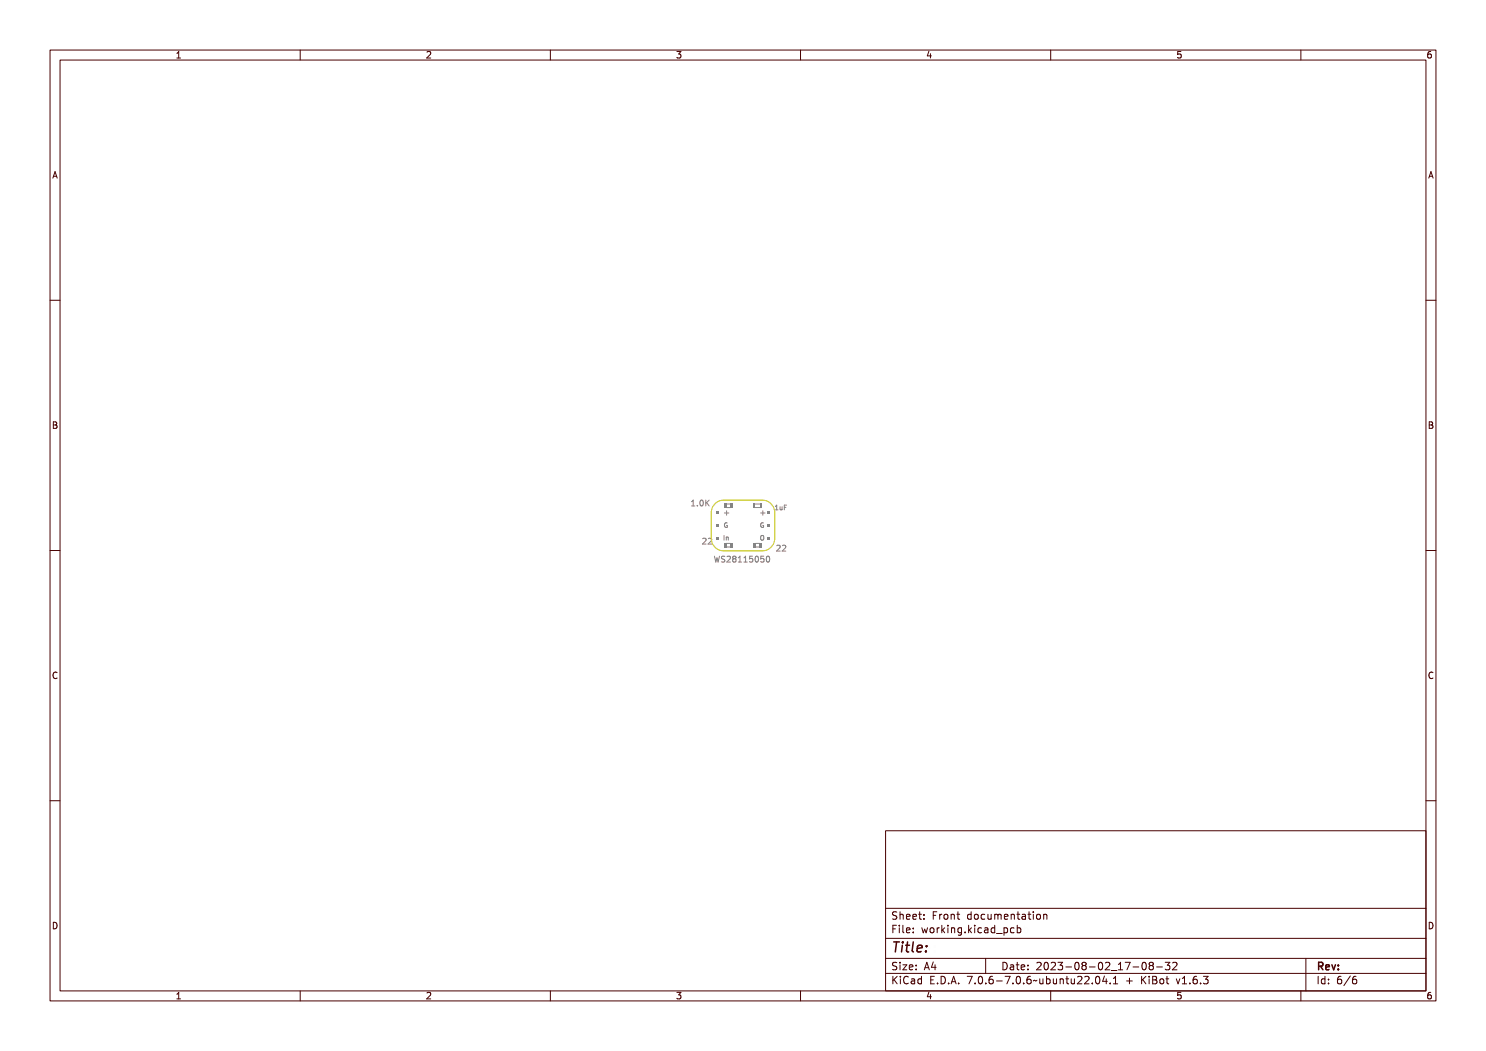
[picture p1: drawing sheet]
<svg xmlns="http://www.w3.org/2000/svg" width="297mm" height="210mm" viewBox="0 0 297 210" stroke-linecap="round" stroke-linejoin="round" font-family="sans-serif">
<g fill="none" stroke="#848484" stroke-width=".2">
<path d="M138.4 100.1l.5-.1v1h.2v.1h-.6v-.1h.2v-.9l-.3 .1zM139.6 100.9h.2v.2h-.2zM140.3 100.1a.45 .45 0 0 1 .6 .1 .45 .45 0 0 1 .1 .6 .39 .39 0 0 1-.5 .4 .39 .39 0 0 1-.3-.6zM140.5 100.1a.47 .47 0 0 1 .3 .5 .47 .47 0 0 1-.3 .4l-.1-.4zM141.2 100h.1v.5l.5-.5h.2l-.4 .5 .4 .6h-.2l-.3-.5-.2 .5h-.1zM142.6 111.2h.1l.1 .9 .2-.6h.1l.1 .6 .2-.9h.1l-.2 1.2h-.1l-.2-.7-.1 .7h-.2zM143.7 111.3l.4-.1 .2 .1-.1 .1a.23 .23 0 0 0-.3-.1 .23 .23 0 0 0-.1 .2 .23 .23 0 0 0 .2 .2 .36 .36 0 0 1 .2 .6 .36 .36 0 0 1-.6-.2 .27 .27 0 0 0 .4 .2 .27 .27 0 0 0 .1-.4 .37 .37 0 0 1-.4-.2 .37 .37 0 0 1 0-.4zM144.6 111.3a.41 .41 0 0 1 .6 .1 .41 .41 0 0 1-.2 .6l-.3 .2h.6v.2h-.7l.4-.6a.28 .28 0 0 0 0-.4 .28 .28 0 0 0-.4 0zM145.6 111.3a.32 .32 0 0 1 .5 0 .32 .32 0 0 1-.1 .5 .33 .33 0 0 1 .1 .5 .33 .33 0 0 1-.5 0 .33 .33 0 0 1 .1-.5l-.2-.2zM146.5 111.3l.4-.1v1h.3v.2h-.7v-.2h.3v-.8h-.3zM147.5 111.3l.4-.1v1h.2v.2h-.6v-.2h.2v-.8h-.2zM148.4 111.2h.6v.1h-.5v.3a.38 .38 0 0 1 .5 .2 .38 .38 0 0 1-.2 .5 .38 .38 0 0 1-.5-.1 .3 .3 0 0 0 .5 .1 .3 .3 0 0 0 0-.5 .3 .3 0 0 0-.4 0z"/>
<path d="M149.4 111.3a.45 .45 0 0 1 .6 .1 .45 .45 0 0 1 0 .6 .39 .39 0 0 1-.5 .4 .39 .39 0 0 1-.2-.6zM149.5 111.3a.47 .47 0 0 1 .4 .5 .47 .47 0 0 1-.4 .4l-.1-.4zM150.3 111.2h.5v.1h-.4v.3a.38 .38 0 0 1 .5 .2 .38 .38 0 0 1-.2 .5 .38 .38 0 0 1-.5-.1 .3 .3 0 0 0 .5 .1 .3 .3 0 0 0 0-.5 .3 .3 0 0 0-.4 0zM151 109.3h.9M151 108.6h.9M151.2 111.3a.45 .45 0 0 1 .6 .1 .45 .45 0 0 1 .1 .6 .39 .39 0 0 1-.5 .4 .39 .39 0 0 1-.2-.6zM151.4 111.3a.47 .47 0 0 1 .3 .5 .47 .47 0 0 1-.3 .4l-.1-.4zM152.1 111.1h.6M152.2 111.6h.3l.2 .2v.4l-.5 .1M153.3 111.2l.1-.1a.63 .63 0 0 1 .4 .6 .63 .63 0 0 1-.4 .6l-.2-.4zM154.9 101h.3v.8l.2 .1h-.5l.2-.1v-.7l-.2 .1zM155.6 101.2h.1v.5l.2 .1 .1-.1v-.5h.1v.7l-.1-.1a.22 .22 0 0 1-.2 .1 .22 .22 0 0 1-.2-.2z"/>
<path d="M156.4 101h.5v.1h-.4v.3h.4v.1h-.4v.4h-.1z"/>
<circle cx="140.6" cy="100.6" r=".1"/>
<circle cx="145.9" cy="112" r=".23"/>
<circle cx="145.9" cy="111.5" r=".2"/>
<circle cx="149.6" cy="111.8" r=".1"/>
<circle cx="151.5" cy="111.8" r=".1"/>
</g>
<g fill="#848484">
<path d="M150.6 108.5h.4v.9h-.4z" fill-rule="evenodd"/>
<path d="M151.9 108.5h.4v.9h-.4z" fill-rule="evenodd"/>
</g>
<path d="M145.1 108.6h.9M145.1 109.3h.9" fill="none" stroke="#848484" stroke-width=".2"/>
<g fill="#848484">
<path d="M146 108.5h.4v.9h-.4z" fill-rule="evenodd"/>
<path d="M144.7 108.5h.4v.9h-.4z" fill-rule="evenodd"/>
</g>
<path d="M150.7 100.7h1.4M150.7 101.4h1.4" fill="none" stroke="#848484" stroke-width=".2"/>
<g fill="#848484">
<path d="M150.6 100.7h.4v.8h-.4z" fill-rule="evenodd"/>
<path d="M151.9 100.7h.3v.8h-.3z" fill-rule="evenodd"/>
<path d="M143.2 107.3h.5v.5h-.5z" fill-rule="evenodd"/>
<path d="M143.2 104.8h.5v.5h-.5z" fill-rule="evenodd"/>
<path d="M143.2 102.2h.5v.5h-.5z" fill-rule="evenodd"/>
</g>
<path d="M145.1 100.7h.9M145.1 101.4h.9" fill="none" stroke="#848484" stroke-width=".2"/>
<g fill="#848484">
<path d="M146 100.6h.4v.9h-.4z" fill-rule="evenodd"/>
<path d="M144.7 100.6h.4v.9h-.4z" fill-rule="evenodd"/>
<path d="M153.3 102.2h.5v.5h-.5z" fill-rule="evenodd"/>
<path d="M153.3 104.8h.5v.5h-.5z" fill-rule="evenodd"/>
<path d="M153.3 107.3h.5v.5h-.5z" fill-rule="evenodd"/>
</g>
<path d="M143.1 100.5l1-.5 .6-.1h7.6a2.54 2.54 0 0 1 2.6 2.6v5a2.54 2.54 0 0 1-2.6 2.6h-7.6a2.54 2.54 0 0 1-2.5-2.6v-5a2.54 2.54 0 0 1 .9-2z" fill="none" stroke="#c2c200" stroke-width=".2"/>
<g fill="none" stroke="#480000" stroke-width=".2">
<path d="M10 10h277v190h-277zM12 12h273v186h-273zM60 10v2M110 10v2M160 10v2M210 10v2M260 10v2M10 60h2M285 60h2M10 110h2M285 110h2M10 160h2"/>
<path d="M285 160h2M177 166h108v32h-108zM60 198v2M110 198v2M160 198v2M177 181.5h108M177 187.5h108M177 191.5h108M177 194.5h108M178.1 195.2h.2v.6l.6-.6h.3l-.6 .6 .6 .8h-.2l-.5-.7-.2 .2v.5h-.2zM178.2 185h.9v.2h-.7v.4h.6v.2h-.6v.7h-.2zM178.3 182.4l.5-.1h.2v.2a.31 .31 0 0 0-.5-.1 .31 .31 0 0 0 0 .5 .5 .5 0 0 1 .6 .6 .5 .5 0 0 1-.8 .2l-.1-.2a.34 .34 0 0 0 .4 .1 .34 .34 0 0 0 .1-.5 .47 .47 0 0 1-.5-.2 .47 .47 0 0 1 .1-.5z"/>
<path d="M178.3 192.5l.5-.1h.2v.2a.31 .31 0 0 0-.5-.1 .31 .31 0 0 0 0 .5 .5 .5 0 0 1 .6 .6 .5 .5 0 0 1-.8 .2l-.1-.2a.34 .34 0 0 0 .4 .1 .34 .34 0 0 0 .1-.5 .47 .47 0 0 1-.5-.2 .47 .47 0 0 1 .1-.5zM179.4 182.2h.2v.6a.35 .35 0 0 1 .4-.1 .35 .35 0 0 1 .2 .4v.6h-.2v-.8h-.4v.8h-.2zM179.5 185.4h.4v.9h.4v.2h-.9v-.2h.3v-.8h-.2zM179.5 192.8h.4v.9h.4v.1h-.9v-.1h.3v-.8h-.2zM179.5 195.6h.4v.9h.4v.1h-.9v-.1h.3v-.8h-.2zM179.7 184.9h.2v.3h-.2zM179.7 192.3h.2v.3h-.2zM179.7 195.1h.2v.3h-.2zM180.6 184.9h.4v1.3l.4 .1v.2l-.5-.2v-1.2h-.3zM180.6 192.8h.8l-.6 .9h.6v.1h-.8l.6-.9h-.6zM180.7 182.8l.1-.1a.49 .49 0 0 1 .5 0 .49 .49 0 0 1 .2 .5h-.8a.42 .42 0 0 0 .3 .4 .42 .42 0 0 0 .4-.1 .47 .47 0 0 1-.4 .3 .47 .47 0 0 1-.4-.3zM180.7 195.4a.4 .4 0 0 1 .4-.3 .4 .4 0 0 1 .4 .3 .56 .56 0 0 0-.8 .4 .56 .56 0 0 0 .5 .7l.3-.1a.43 .43 0 0 1-.5 .3 .43 .43 0 0 1-.4-.4v-.6z"/>
<path d="M180.8 182.9l.4-.1 .1 .3h-.6zM181.8 195.6l.3-.1a.43 .43 0 0 1 .5 .5v.6h-.1v-.1a.38 .38 0 0 1-.5 .2 .38 .38 0 0 1-.2-.5 .38 .38 0 0 1 .4-.2h.3a.35 .35 0 0 0-.3-.4 .35 .35 0 0 0-.4 .2zM181.9 182.8l.1-.1a.49 .49 0 0 1 .5 0 .49 .49 0 0 1 .2 .5h-.8a.42 .42 0 0 0 .3 .4 .42 .42 0 0 0 .5-.1 .47 .47 0 0 1-.5 .3 .47 .47 0 0 1-.4-.3zM181.9 185.5l.1-.1a.49 .49 0 0 1 .5 0 .49 .49 0 0 1 .2 .5h-.8a.42 .42 0 0 0 .3 .4 .42 .42 0 0 0 .5-.1 .47 .47 0 0 1-.5 .3 .47 .47 0 0 1-.4-.3zM181.9 192.9l.1-.1a.49 .49 0 0 1 .5 0 .49 .49 0 0 1 .2 .5h-.8a.42 .42 0 0 0 .3 .4 .42 .42 0 0 0 .5-.1 .47 .47 0 0 1-.5 .3 .47 .47 0 0 1-.4-.3zM182 196.2l.5-.1a.31 .31 0 0 1-.2 .4 .31 .31 0 0 1-.4-.1zM182 182.9l.4-.1 .1 .3h-.6zM182 185.6l.4-.1 .1 .3h-.6zM182 193l.4-.1 .1 .3h-.6zM183 195.7l.4-.2 .2 .2v-.6h.2v1.5h-.2v-.1a.42 .42 0 0 1-.5 .1 .42 .42 0 0 1-.2-.5zM183.2 195.8l.1-.1a.4 .4 0 0 1 .3 .4 .4 .4 0 0 1-.3 .4l-.2-.2zM183.2 182.3h.2v.4h.4v.1h-.4v.7l.4 .1v.1h-.4l-.1-.1-.1-.8h-.3v-.1h.3z"/>
<path d="M183.3 185.4h.2v.3h-.2zM183.3 186.2h.2v.3h-.2zM183.3 192.8h.2v.3h-.2zM183.3 193.6h.2v.2h-.2zM184.5 182.7h.2v.3h-.2zM184.5 183.5h.2v.2h-.2zM185.2 185.4h.2l.2 .8 .1-.5h.2l.2 .5 .1-.8h.2l-.2 1.1h-.2l-.2-.7-.2 .7h-.1zM185.4 195.2h.9v.2h-.7v.4h.6v.2h-.6v.5h.7v.1h-.9zM185.7 192.4h.2l.5 1.4h-.2l-.1-.3h-.5l-.1 .3h-.2zM185.8 192.6l.2 .7h-.4zM186.6 182.3h.9v.2h-.7v.4h.6v.2h-.6v.6h-.2zM186.8 185.6l.1-.1a.39 .39 0 0 1 .4 .4 .39 .39 0 0 1-.4 .4l-.1-.2z"/>
<path d="M186.9 196.4h.2v.2h-.2zM187.1 192.4h.2v.9h.2v.2h-.2v.3h-.2v-.3h-.6zM187.1 192.6v.7h-.4zM187.8 195.2a.76 .76 0 0 1 .9 .7 .76 .76 0 0 1-.9 .7zM188 195.4a.57 .57 0 0 1 .5 .5 .57 .57 0 0 1-.5 .6zM188 182.7h.2v.2v-.1a.29 .29 0 0 1 .3-.2 .29 .29 0 0 1 .3 .3 .37 .37 0 0 0-.5-.1 .37 .37 0 0 0-.1 .4v.5h-.2zM188 185.4h.2v.2v-.1a.29 .29 0 0 1 .3-.2 .29 .29 0 0 1 .3 .3 .37 .37 0 0 0-.5-.1 .37 .37 0 0 0-.1 .4v.6h-.2zM189.1 184.9h.1v.9l.5-.4h.2l-.4 .4 .5 .7h-.2l-.4-.6-.2 .1v.5h-.1zM189.2 182.9l.1-.1a.39 .39 0 0 1 .4 .4 .39 .39 0 0 1-.4 .4l-.1-.2zM189.3 196.4h.3v.2h-.3zM190.2 182.7h.2v.1a.35 .35 0 0 1 .4-.1 .35 .35 0 0 1 .3 .4v.6h-.2l-.1-.8h-.3l-.1 .8h-.2zM190.3 185.4h.4v.9h.4v.2h-.9v-.2h.4v-.8h-.3z"/>
<path d="M190.5 195.2h.3l.4 1.4h-.2l-.1-.3h-.5l-.1 .3h-.2zM190.6 184.9h.1v.3h-.1zM190.6 195.4l.2 .7h-.4zM191.4 185.4h.2v.1a.35 .35 0 0 1 .4-.1 .35 .35 0 0 1 .3 .4v.7h-.2l-.1-.9h-.3l-.1 .9h-.2zM191.7 182.3h.1v.4h.4v.1h-.4v.7l.4 .1v.1h-.4l-.1-.1v-.8h-.3v-.1h.3zM191.7 196.4h.3v.2h-.3zM192.7 185.5l.3-.2 .3 .2v-.1h.2v1a.53 .53 0 0 1-.8 .4v-.2a.36 .36 0 0 0 .4 .1 .36 .36 0 0 0 .2-.4l-.1 .1a.53 .53 0 0 1-.7-.3 .53 .53 0 0 1 .2-.6zM192.8 185.6l.1-.1a.39 .39 0 0 1 .4 .4 .39 .39 0 0 1-.4 .4l-.1-.2zM193.8 195.2h.9l-.5 1.4h-.2l.5-1.2h-.7zM193.9 182.8l.3-.2 .3 .2v-.6h.2v1.5h-.2v-.1a.42 .42 0 0 1-.6 .1 .42 .42 0 0 1-.1-.5zM194.1 182.8a.4 .4 0 0 1 .4 .4 .4 .4 0 0 1-.4 .4l-.2-.4zM194.1 186.2h.3v.3h-.3z"/>
<path d="M195.1 184.9h.2v.9l.4-.4h.3l-.5 .4 .5 .7h-.2l-.4-.6-.1 .1v.5h-.2zM195.2 182.9l.1-.1a.39 .39 0 0 1 .4 .4 .39 .39 0 0 1-.4 .4l-.1-.2zM195.3 196.4h.3v.2h-.3zM196.3 185.4h.5v.9h.3v.2h-.9v-.2h.4v-.8h-.3zM196.3 195.4a.57 .57 0 0 1 .7 0 .57 .57 0 0 1 .1 .8 .5 .5 0 0 1-.6 .5 .5 .5 0 0 1-.3-.8zM196.4 182.8a.39 .39 0 0 1 .4-.2 .39 .39 0 0 1 .3 .3 .4 .4 0 0 0-.6 0 .4 .4 0 0 0 0 .6 .4 .4 0 0 0 .6 0 .45 .45 0 0 1-.6 .3 .45 .45 0 0 1-.3-.6zM196.5 195.4a.61 .61 0 0 1 .4 1l-.1 .1a.61 .61 0 0 1-.4-1zM196.6 184.9h.2v.3h-.2zM197 191.5v3M197.4 182.7h.2v.8l.2 .1 .3-.2v-.7h.2v1h-.2v-.1a.35 .35 0 0 1-.4 .2 .35 .35 0 0 1-.3-.5zM197.6 185.5a.39 .39 0 0 1 .4-.2 .39 .39 0 0 1 .3 .3 .4 .4 0 0 0-.6 0 .4 .4 0 0 0 0 .6 .4 .4 0 0 0 .6 0 .45 .45 0 0 1-.6 .3 .45 .45 0 0 1-.3-.6zM197.7 196.4h.3v.2h-.3z"/>
<path d="M198.6 182.7l.5 .1 .3-.1 .2 1h-.2l-.1-.9-.2 .1v.8h-.1l-.2-.9-.1 .9h-.1zM198.7 185.4l.2-.1a.43 .43 0 0 1 .6 .5v.7h-.2v-.2a.38 .38 0 0 1-.5 .2 .38 .38 0 0 1-.2-.5 .38 .38 0 0 1 .5-.2h.2a.35 .35 0 0 0-.3-.4 .35 .35 0 0 0-.3 .2zM198.7 195.4a.38 .38 0 0 1 .4-.3 .38 .38 0 0 1 .3 .3 .43 .43 0 0 0-.5 0 .43 .43 0 0 0-.1 .5 .46 .46 0 0 1 .7 .1 .46 .46 0 0 1-.2 .6 .46 .46 0 0 1-.7-.2zM198.8 186l.5-.1a.31 .31 0 0 1-.1 .4 .31 .31 0 0 1-.4-.1zM199.9 185.5l.3-.2 .3 .2v-.6h.2v1.6h-.2v-.2a.42 .42 0 0 1-.5 .1 .42 .42 0 0 1-.2-.5zM199.9 182.8l.2-.1a.49 .49 0 0 1 .5 0 .49 .49 0 0 1 .1 .5h-.7a.42 .42 0 0 0 .2 .4 .42 .42 0 0 0 .5-.1 .47 .47 0 0 1-.4 .3 .47 .47 0 0 1-.5-.3zM200 196h.5v.2h-.5zM200 185.6l.1-.1a.39 .39 0 0 1 .4 .4 .39 .39 0 0 1-.4 .4l-.1-.2zM200.1 182.9l.3-.1 .2 .3h-.6zM200.1 192.4a.76 .76 0 0 1 1 .7 .76 .76 0 0 1-1 .7zM200.3 192.6a.57 .57 0 0 1 .6 .5 .57 .57 0 0 1-.6 .6zM200.9 186.8l1.2 .1z"/>
<path d="M201 195.2h.9l-.5 1.4h-.2l.5-1.2h-.7zM201.1 182.7h.1v.1a.35 .35 0 0 1 .5-.1 .35 .35 0 0 1 .2 .4v.6h-.2v-.8h-.4l-.1 .8h-.1zM201.4 192.8l.3-.1a.43 .43 0 0 1 .5 .5v.6h-.1v-.1a.38 .38 0 0 1-.5 .2 .38 .38 0 0 1-.2-.5 .38 .38 0 0 1 .4-.2h.3a.35 .35 0 0 0-.3-.4 .35 .35 0 0 0-.4 .2zM201.6 193.4l.5-.1a.31 .31 0 0 1-.2 .4 .31 .31 0 0 1-.4-.1zM202.2 185.4h.2v.1a.53 .53 0 0 1 .8 .3 .53 .53 0 0 1-.6 .7l-.2-.2v.6h-.2zM202.5 182.3h.2v.4h.4v.1h-.4v.7l.4 .1v.1h-.4l-.2-.1v-.8h-.3v-.1h.3zM202.5 185.6l.1-.1a.4 .4 0 0 1 .4 .4 .4 .4 0 0 1-.4 .4l-.2-.2zM202.5 196.4h.3v.2h-.3zM202.8 192.4h.2v.4h.4v.1h-.4v.7l.4 .1v.1h-.4l-.2-.1v-.8h-.3v-.1h.3zM203.5 182.7l.3-.1a.43 .43 0 0 1 .5 .5v.6h-.2v-.1a.38 .38 0 0 1-.5 .2 .38 .38 0 0 1-.2-.5 .38 .38 0 0 1 .5-.2h.2a.35 .35 0 0 0-.2-.4 .35 .35 0 0 0-.4 .2zM203.5 195.4a.57 .57 0 0 1 .8 0 .57 .57 0 0 1 0 .8 .5 .5 0 0 1-.6 .5 .5 .5 0 0 1-.3-.8zM203.6 185.5a.39 .39 0 0 1 .4-.2 .39 .39 0 0 1 .3 .3 .4 .4 0 0 0-.5 0 .4 .4 0 0 0 0 .6 .4 .4 0 0 0 .5 0 .45 .45 0 0 1-.6 .3 .45 .45 0 0 1-.2-.6z"/>
<path d="M203.7 183.3l.4-.1a.31 .31 0 0 1-.1 .4 .31 .31 0 0 1-.4-.1zM203.7 195.4a.61 .61 0 0 1 .4 1l-.1 .1a.61 .61 0 0 1-.3-1zM203.9 192.9l.1-.1a.49 .49 0 0 1 .5 0 .49 .49 0 0 1 .2 .5h-.8a.42 .42 0 0 0 .3 .4 .42 .42 0 0 0 .5-.1 .47 .47 0 0 1-.5 .3 .47 .47 0 0 1-.4-.3zM204 193l.4-.1 .1 .3h-.6zM204.7 184.9h.1v.6a.53 .53 0 0 1 .8 .3 .53 .53 0 0 1-.6 .7l-.2-.2v.2h-.1zM204.9 182.3h.2v.4h.4v.1h-.4v.7l.4 .1v.1h-.4l-.2-.1v-.8h-.3v-.1h.3zM204.9 185.6l.1-.1a.39 .39 0 0 1 .4 .4 .39 .39 0 0 1-.4 .4l-.1-.2zM204.9 196.4h.3v.2h-.3zM205.3 192.8h.2v.3h-.2zM205.3 193.6h.2v.2h-.2zM205.9 182.7h.5v.9h.3v.1h-.9v-.1h.4v-.8h-.3zM205.9 195.4a.38 .38 0 0 1 .4-.3 .38 .38 0 0 1 .3 .3 .43 .43 0 0 0-.5 0 .43 .43 0 0 0-.1 .5 .46 .46 0 0 1 .7 .1 .46 .46 0 0 1-.2 .6 .46 .46 0 0 1-.6-.2z"/>
<path d="M206.2 182.2h.2v.3h-.2zM207 196l1-.1a.49 .49 0 0 1-.8 .1l-.2 .2zM207.3 182.9l.1-.1a.39 .39 0 0 1 .4 .4 .39 .39 0 0 1-.4 .4l-.2-.2zM207.4 192.5a.53 .53 0 0 1 .8 .1 .53 .53 0 0 1-.3 .7l-.3 .4h.7v.1h-.9l.3-.5a.4 .4 0 0 0 .3-.4 .4 .4 0 0 0-.3-.4l-.3 .2zM208.3 182.7h.1v.1a.35 .35 0 0 1 .5-.1 .35 .35 0 0 1 .2 .4v.6h-.2v-.8h-.4l-.1 .8h-.1zM208.3 195.6h.1l.1 .8 .2 .1 .2-.2v-.7h.2v1h-.2v-.1a.35 .35 0 0 1-.4 .2 .35 .35 0 0 1-.2-.5zM208.7 192.6a.57 .57 0 0 1 .7 0 .57 .57 0 0 1 .1 .8 .5 .5 0 0 1-.6 .5 .5 .5 0 0 1-.3-.8zM208.9 192.6a.61 .61 0 0 1 .3 1l-.1 .1a.61 .61 0 0 1-.3-1zM209.5 195.1h.2v.6a.53 .53 0 0 1 .7 .3 .53 .53 0 0 1-.6 .7l-.1-.2v.1h-.2zM209.7 195.8l.1-.1a.4 .4 0 0 1 .4 .4 .4 .4 0 0 1-.4 .4l-.1-.2zM209.8 192.5a.53 .53 0 0 1 .8 .1 .53 .53 0 0 1-.3 .7l-.3 .4h.7v.1h-.9l.3-.5a.4 .4 0 0 0 .3-.4 .4 .4 0 0 0-.3-.4l-.3 .2zM210 198v2"/>
<path d="M210.7 195.6h.2v.8l.2 .1 .2-.2v-.7h.2v1h-.2v-.1a.35 .35 0 0 1-.4 .2 .35 .35 0 0 1-.2-.5zM211 192.4a.46 .46 0 0 1 .6 0 .46 .46 0 0 1 .1 .6l-.1 .1a.47 .47 0 0 1 .2 .7 .47 .47 0 0 1-.7 0l-.1-.2a.35 .35 0 0 0 .5 .1 .35 .35 0 0 0 0-.5h-.3v-.2a.29 .29 0 0 0 .4-.1 .29 .29 0 0 0-.1-.4 .29 .29 0 0 0-.4 .1h-.1zM211.9 195.6h.2v.1a.35 .35 0 0 1 .4-.1 .35 .35 0 0 1 .2 .4v.6h-.2v-.8h-.4v.8h-.2zM212.4 193.2h.5v.2h-.5zM213.3 195.2h.2v.4h.4v.1h-.4v.7l.4 .1v.1h-.4l-.2-.1v-.8h-.3v-.1h.3zM213.5 192.6a.57 .57 0 0 1 .7 0 .57 .57 0 0 1 .1 .8 .5 .5 0 0 1-.6 .5 .5 .5 0 0 1-.3-.8zM213.7 192.6a.61 .61 0 0 1 .3 1v.1a.61 .61 0 0 1-.4-1zM214.3 195.6h.2v.8l.2 .1 .2-.2v-.7h.2v1h-.2v-.1a.35 .35 0 0 1-.4 .2 .35 .35 0 0 1-.2-.5zM214.7 192.5a.41 .41 0 0 1 .7-.1 .41 .41 0 0 1-.2 .7 .42 .42 0 0 1 .2 .6 .42 .42 0 0 1-.7 0 .42 .42 0 0 1 .2-.6l-.3-.2zM215.5 195.3a.53 .53 0 0 1 .8 .1 .53 .53 0 0 1-.3 .7l-.3 .4h.6v.1h-.9l.4-.5a.4 .4 0 0 0 .3-.4 .4 .4 0 0 0-.3-.4l-.3 .2zM216 193.2h.5v.2h-.5zM216.7 195.3a.53 .53 0 0 1 .8 .1 .53 .53 0 0 1-.3 .7l-.3 .4h.6v.1h-.9l.4-.5a.4 .4 0 0 0 .3-.4 .4 .4 0 0 0-.3-.4l-.3 .2z"/>
<path d="M217.1 192.6a.57 .57 0 0 1 .7 0 .57 .57 0 0 1 .1 .8 .5 .5 0 0 1-.6 .5 .5 .5 0 0 1-.3-.8zM217.3 192.6a.61 .61 0 0 1 .3 1v.1a.61 .61 0 0 1-.4-1zM218.2 196.4h.2v.2h-.2zM218.2 192.5a.53 .53 0 0 1 .8 .1 .53 .53 0 0 1-.3 .7l-.3 .4h.7v.1h-.9l.3-.5a.4 .4 0 0 0 .4-.4 .4 .4 0 0 0-.4-.4l-.3 .2zM219.2 195.4a.57 .57 0 0 1 .7 0 .57 .57 0 0 1 .1 .8 .5 .5 0 0 1-.7 .5 .5 .5 0 0 1-.3-.8zM219.2 194.2l1.3 .1zM219.4 195.4a.61 .61 0 0 1 .3 1l-.1 .1a.61 .61 0 0 1-.3-1zM220.7 192.5l.5-.1v1.3h.3v.1h-.8v-.1h.3v-1.1h-.3zM220.8 195.2h.2v.9h.2v.2h-.2v.3h-.2v-.3h-.6zM220.8 195.4v.7h-.4zM221.8 196.4h.2v.2h-.2zM221.8 192.4h.9l-.5 1.4h-.2l.5-1.2h-.7z"/>
<path d="M222.8 195.3l.5-.1v1.3h.3v.1h-.8v-.1h.3v-1.1h-.3zM223.2 193.2h.5v.2h-.5zM224.3 192.6a.57 .57 0 0 1 .8 0 .57 .57 0 0 1 0 .8 .5 .5 0 0 1-.6 .5 .5 .5 0 0 1-.3-.8zM224.5 192.6a.61 .61 0 0 1 .4 1l-.1 .1a.61 .61 0 0 1-.3-1zM225.4 195.5h.2v.4h.4v.2h-.4v.4h-.2v-.4h-.4v-.2h.4zM225.5 192.5a.41 .41 0 0 1 .7-.1 .41 .41 0 0 1-.2 .7 .42 .42 0 0 1 .2 .6 .42 .42 0 0 1-.7 0 .42 .42 0 0 1 .2-.6l-.3-.2zM226.8 193.2h.5v.2h-.5zM227.5 195.2h.2v.6l.6-.6h.2l-.6 .6 .6 .8h-.2l-.5-.7-.1 .2v.5h-.2zM227.8 192.4a.46 .46 0 0 1 .7 0 .46 .46 0 0 1 0 .6l-.1 .1a.47 .47 0 0 1 .2 .7 .47 .47 0 0 1-.7 0l-.1-.2a.35 .35 0 0 0 .5 .1 .35 .35 0 0 0 0-.5h-.2v-.2a.29 .29 0 0 0 .4-.1 .29 .29 0 0 0-.2-.4 .29 .29 0 0 0-.4 .1h-.1zM228.8 195.6h.4v.9h.4v.1h-.9v-.1h.4v-.8h-.3zM229 192.5a.53 .53 0 0 1 .8 .1 .53 .53 0 0 1-.2 .7l-.4 .4h.7v.1h-.9l.3-.5a.4 .4 0 0 0 .4-.4 .4 .4 0 0 0-.4-.4l-.3 .2zM229.1 195.1h.1v.3h-.1z"/>
<path d="M229.9 195.2h.4a.35 .35 0 0 1 .5 .2 .35 .35 0 0 1-.3 .5 .41 .41 0 0 1 .3 .5 .41 .41 0 0 1-.5 .2h-.4zM230.1 196h.2a.27 .27 0 0 1 .3 .2 .27 .27 0 0 1-.3 .3h-.2zM230.1 195.4h.2a.23 .23 0 0 1 .3 .2 .23 .23 0 0 1-.3 .2h-.2zM231.2 193.2h1.1M231.3 195.8l.1-.1a.39 .39 0 0 1 .4 .4 .39 .39 0 0 1-.4 .4l-.1-.2zM232.6 195.2h.1v.4h.4v.1h-.4l.1 .7 .3 .1v.1h-.3l-.2-.1v-.8h-.3v-.1h.3zM232.9 192.3h.9l-.5 .6 .4 .1v.6l-.2 .2-.6-.2M234.4 192.4l.6-.1 .2 .4-.9 1.1h.9M234.6 195.6h.2l.3 .9 .4-.9h.2l-.4 1h-.3zM236 195.3l.5-.1v1.3h.3v.1h-.8v-.1h.3v-1.1h-.3zM237.4 196.4h.3v.2h-.3zM238.4 195.4a.38 .38 0 0 1 .4-.3 .38 .38 0 0 1 .3 .3 .43 .43 0 0 0-.5 0 .43 .43 0 0 0-.1 .5 .46 .46 0 0 1 .7 .1 .46 .46 0 0 1-.2 .6 .46 .46 0 0 1-.7-.2z"/>
<path d="M239.8 196.4h.3v.2h-.3zM240.7 195.2a.46 .46 0 0 1 .6 0 .46 .46 0 0 1 .1 .6l-.1 .1a.47 .47 0 0 1 .2 .7 .47 .47 0 0 1-.7 0l-.1-.2a.35 .35 0 0 0 .5 .1 .35 .35 0 0 0 0-.5l-.3-.1v-.1a.29 .29 0 0 0 .4-.1 .29 .29 0 0 0-.1-.4 .29 .29 0 0 0-.4 .1h-.1zM260 198v2M261 191.5v6.5M263.2 195.2h.8v.2h-.3v1.1h.3v.1h-.8v-.1h.3v-1.1h-.3zM264.4 195.7l.3-.2 .3 .2v-.6h.2v1.5h-.2v-.1a.42 .42 0 0 1-.5 .1 .42 .42 0 0 1-.2-.5zM264.6 195.8l.1-.1a.4 .4 0 0 1 .3 .4 .4 .4 0 0 1-.3 .4l-.2-.2zM265.9 195.6h.2v.3h-.2zM265.9 196.4h.2v.2h-.2zM268.1 195.4a.38 .38 0 0 1 .3-.3 .38 .38 0 0 1 .4 .3 .43 .43 0 0 0-.5 0 .43 .43 0 0 0-.2 .5 .46 .46 0 0 1 .7 .1 .46 .46 0 0 1-.2 .6 .46 .46 0 0 1-.6-.2zM269.9 195.2h.2l-.8 1.6h-.2zM270.5 195.4a.38 .38 0 0 1 .4-.3 .38 .38 0 0 1 .3 .3 .43 .43 0 0 0-.5 0 .43 .43 0 0 0-.2 .5 .46 .46 0 0 1 .7 .1 .46 .46 0 0 1-.2 .6 .46 .46 0 0 1-.6-.2z"/>
<circle cx="187" cy="185.9" r=".53"/>
<circle cx="189.4" cy="183.2" r=".53"/>
<circle cx="195.4" cy="183.2" r=".53"/>
<circle cx="196.7" cy="195.9" r=".13"/>
<circle cx="199.1" cy="196.2" r=".32"/>
<circle cx="203.9" cy="195.9" r=".13"/>
<circle cx="206.3" cy="196.2" r=".32"/>
<circle cx="207.4" cy="183.2" r=".53"/>
<circle cx="209" cy="193.1" r=".13"/>
<circle cx="213.8" cy="193.1" r=".13"/>
<circle cx="215" cy="193.4" r=".29"/>
<circle cx="215" cy="192.8" r=".25"/>
<circle cx="217.4" cy="193.1" r=".13"/>
<circle cx="219.5" cy="195.9" r=".13"/>
<circle cx="224.7" cy="193.1" r=".13"/>
<circle cx="225.9" cy="193.4" r=".29"/>
<circle cx="225.9" cy="192.8" r=".25"/>
<circle cx="231.5" cy="196.1" r=".53"/>
<circle cx="238.8" cy="196.2" r=".32"/>
<circle cx="268.5" cy="196.2" r=".32"/>
<circle cx="270.9" cy="196.2" r=".32"/>
</g>
<g fill="none" stroke="#480000" stroke-width=".3">
<path d="M178.1 188.4h1.4v.2h-.6v1.7h-.2v-1.7h-.6zM179.9 188.8h.7v1.3h.4v.2h-1.2v-.2h.5v-1.1h-.4zM180.3 188.3h.3v.3h-.3zM181.8 188.4h.2v.4h.6v.2h-.6v1l.6 .1v.2a.55 .55 0 0 1-.8-.5v-.8h-.4v-.2h.4zM183 188.3h.6l.1 1.6 .1 .2h.4v.2a.54 .54 0 0 1-.8-.5v-1.4h-.4zM184.8 189a.65 .65 0 0 1 .8-.1 .65 .65 0 0 1 .3 .7h-1.1a.56 .56 0 0 0 .4 .5 .56 .56 0 0 0 .6-.1v.2a.81 .81 0 0 1-1.1-.1 .81 .81 0 0 1 .1-1.1zM185 189.1l.4-.1 .2 .4h-.8zM186.7 188.9h.3v.4h-.3zM186.7 189.9h.3v.4h-.3zM263.1 192.4a.73 .73 0 0 1 .9 .2v.3l-.3 .3 .5 .6h-.2l-.3-.4-.2-.2h-.2v.6h-.2zM263.3 192.6h.2a.26 .26 0 0 1 .3 .2 .26 .26 0 0 1-.2 .3h-.3zM264.5 192.9l.1-.1a.49 .49 0 0 1 .5 0 .49 .49 0 0 1 .2 .5h-.8a.42 .42 0 0 0 .3 .4 .42 .42 0 0 0 .4-.1 .47 .47 0 0 1-.4 .3 .47 .47 0 0 1-.4-.3z"/>
<path d="M264.6 193l.3-.1 .2 .3h-.6zM265.5 192.8h.2l.3 .9 .3-.9h.2l-.4 1h-.2zM267.1 192.8h.2v.3h-.2zM267.1 193.6h.2v.2h-.2z"/>
</g>
<text font-size="2.7" fill="#480000" x="178" y="190.3">Title:</text>
<g font-size="2" fill="#480000">
<text x="178" y="183.7">Sheet: Front documentation</text>
<text x="178" y="186.5">File: working.kicad_pcb</text>
<text x="178" y="193.9">Size: A4</text>
<text x="178" y="196.6">KiCad E.D.A. 7.0.6-7.0.6~ubuntu22.04.1 + KiBot v1.6.3</text>
<text x="200" y="193.9">Date: 2023-08-02_17-08-32</text>
<text x="263" y="196.6">Id: 6/6</text>
<text x="263" y="193.9">Rev:</text>
</g>
<g font-size="1.7" fill="#480000">
<text x="35" y="11.7">1</text>
<text x="85" y="11.7">2</text>
<text x="135" y="11.7">3</text>
<text x="185" y="11.7">4</text>
<text x="235" y="11.7">5</text>
<text x="285" y="11.7">6</text>
<text x="10.5" y="35.7">A</text>
<text x="285.5" y="35.7">A</text>
<text x="10.5" y="85.6">B</text>
<text x="285.5" y="85.6">B</text>
<text x="10.5" y="135.7">C</text>
<text x="285.5" y="135.7">C</text>
<text x="10.5" y="185.6">D</text>
<text x="285.5" y="185.6">D</text>
<text x="35" y="199.7">1</text>
<text x="85" y="199.7">2</text>
<text x="135" y="199.7">3</text>
<text x="185" y="199.7">4</text>
<text x="235" y="199.7">5</text>
<text x="285" y="199.7">6</text>
</g>
<g font-size="1.6" fill="#848484">
<text x="138.3" y="101.1">1.0K</text>
<text x="144.4" y="103.1">+</text>
<text x="151.7" y="103.1">+</text>
<text x="140.6" y="108.8">22</text>
<text x="142.6" y="112.4">WS28115050</text>
<text x="155" y="110.2">22</text>
</g>
<text font-size="1.3" fill="#848484" x="154.7" y="101.9">1uF</text>
<g font-size="1.2" fill="#848484">
<text x="144.6" y="105.5">G</text>
<text x="151.8" y="105.5">G</text>
<text x="144.4" y="108.1">In</text>
<text x="151.8" y="108.1">O</text>
</g>
</svg>
